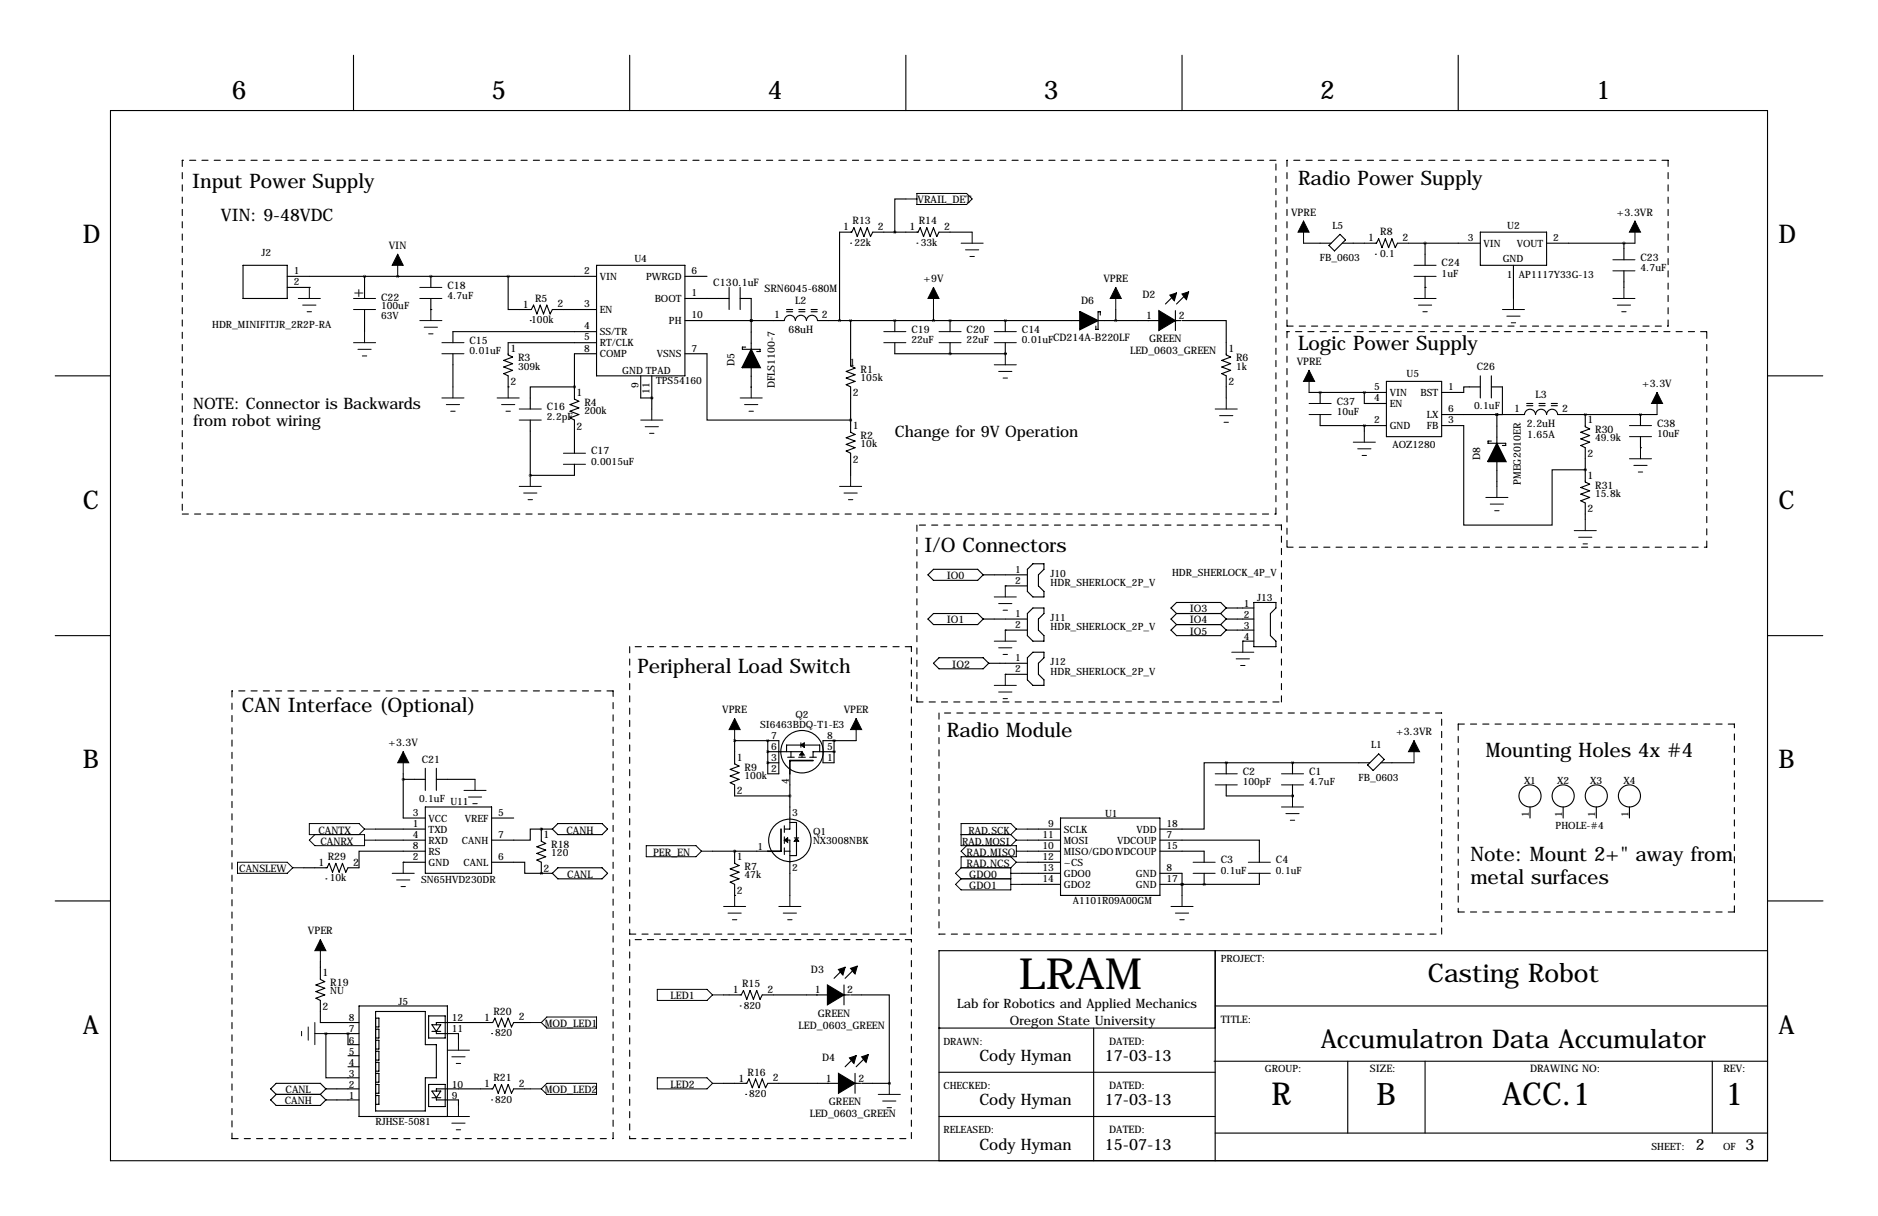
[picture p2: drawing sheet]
<svg xmlns="http://www.w3.org/2000/svg" width="432mm" height="279mm" viewBox="0 0 432 279" stroke-linecap="round" stroke-linejoin="round" font-family="sans-serif">
<g fill="none" stroke="#000" stroke-width=".25" stroke-dasharray="1.4 1.4">
<path d="M41.9 36.8v81.3M293.4 36.8h-251.5M295.9 36.8v38.1M383.5 36.8h-87.6M180.8 71.6h7.7M180.8 71.1h7.7M295.9 74.9h87.6M295.9 76.2v49.5M383.5 74.9v-38.1M392.4 76.2h-96.5M351 93.2h7.6M351 92.7h7.6"/>
<path d="M41.9 118.1h251.5M293.4 118.1v-81.3M210.8 120.7v40.6M294.6 120.7h-83.8M295.9 125.7h96.5M392.4 125.7v-49.5M53.3 158.8v102.8M141 158.8h-87.7M144.8 148.6v66M209.5 148.6h-64.7M210.8 161.3h83.8M215.9 163.8v50.8"/>
<path d="M294.6 161.3v-40.6M331.5 163.8h-115.6M335.3 166.4v43.1M398.8 166.4h-63.5M144.8 214.6h64.7M144.8 215.9v45.7M209.5 214.6v-66M209.5 215.9h-64.7M215.9 214.6h115.6M331.5 214.6v-50.8M335.3 209.5h63.5M398.8 209.5v-43.1"/>
<path d="M53.3 261.6h87.7M141 261.6v-102.8M144.8 261.6h64.7M209.5 261.6v-45.7"/>
</g>
<g fill="none" stroke="#000" stroke-width=".25">
<path d="M81.3 12.7v12.7M144.8 12.7v12.7M208.3 12.7v12.7M271.8 12.7v12.7M335.3 12.7v12.7M25.4 25.4h381v241.3h-381zM195.6 55.9h.1M208.3 45.7h-2.6v7.6M210.8 55.9h.1M223.5 53.3h-7.6l-.5 1.1-.8-2.1-.7 2.1-.8-2.1-.8 2.1-.7-2.1-.5 1h-10.4l-.5 1.1-.8-2.1-.8 2.1-.7-2.1-.8 2.1-.8-2.1-.5 1h-2.8v20.4M299.7 55.9h6.4M305.6 56.4l2.5-2.6 1.3 1.3-2.6 2.6z"/>
<path d="M308.6 55.9h7.9l.5-1 .8 2 .7-2 .8 2 .7-2 .8 2 .5-1h19.1M316.2 58.4h.1M327.7 55.9v5.1M340.4 53.3h15.2v7.7h-15.2zM355.6 55.9h20.3M373.4 55.9v3.8M55.9 61h10.1v7.6h-10.1zM66 63.5h71.2M66 66h5.1M71.1 66h.1M83.8 63.5v5.1M83.8 71.1v5.1"/>
<path d="M91.4 63.5h.1M99.1 71.1h.1M99.1 63.5h.1M99.1 63.5v2.5M99.1 68.6v2.5M116.8 63.5v7.6h5.4l.5-1 .7 2 .8-2 .8 2 .7-2 .8 2 .5-1h10.2M121.9 73.7h.1M137.2 61h20.3v25.4h-20.3zM137.2 76.2h-33.1v2.5M137.2 78.7h-20.4v2.8l1.1 .5-2.1 .8 2.1 .8-2.1 .7 2.1 .8-2.1 .8 1 .5v2.5M157.5 73.7l22.8-.1a1.27 1.27 0 0 1 1.3-1.2 1.27 1.27 0 0 1 1.3 1.3 1.27 1.27 0 0 1 1.2-1.3 1.27 1.27 0 0 1 1.3 1.3 1.27 1.27 0 0 1 1.3-1.3 1.27 1.27 0 0 1 1.3 1.3h60.3M157.5 63.5h5.1"/>
<path d="M157.5 68.6h10.1M167.6 66v5.1M170.2 68.6h2.5v11.8M170.2 66v5.1M171.4 79.8h-.7v.5h4.1v.5h-.8M172.7 73.7h.1M195.6 73.7v10.4l1 .5-2 .7 2 .8-2 .8 2 .7-2 .8 1 .5v10.4l1 .5-2 .8 2 .7-2 .8 2 .8-2 .7 1 .5v5.1M205.7 73.7h.1M205.7 78.7v2.6h25.4M205.7 73.7v2.5M214.6 71.1v2.6M218.4 73.7h.1"/>
<path d="M218.4 73.7v2.5M218.4 78.7v2.6M231.1 73.7h.1M231.1 73.7v2.5M231.1 78.7v2.6M252.4 73.7h19.1M253 72.4v-.8h-.5v4.1h-.5v-.8M256.5 71.1v2.6M270.3 71.4v4.5M270.5 67.3l-2.5 2.5M271.8 73.7h10.1v7.8l1.1 .5-2.1 .8 2.1 .8-2.1 .7 2.1 .8-2.1 .8 1 .5v5M273 67.3l-2.5 2.5"/>
<path d="M327.7 66h.1M327.7 63.5v2.5M348 61v7.6M373.4 62.2v3.8M12.7 86.4h12.7M104.1 81.3v7.6M116.8 88.9h.1M121.9 96.5v12.7M132.1 88.9h-10.2v5.1M132.1 88.9h.1M137.2 81.3h-5.1v10.4l1 .5-2 .8 2 .7-2 .8 2 .7-2 .8 1 .5v7.6M147.3 86.4v5h2.6"/>
<path d="M149.9 91.4h.1M149.9 86.4v7.6M157.5 81.3h5.1v15.2h33M172.7 84.4v4.6M195.6 96.5h.1M218.4 81.3h.1M231.1 81.3h.1M301 90.2h17.8M303.5 90.2h.1M303.5 90.2v2.5M303.5 95.2v2.6h15.3M313.7 97.8h.1"/>
<path d="M313.7 90.2h.1M313.7 90.2v2.5h5.1M313.7 97.8v1.3M318.8 87.6h12.7v12.7h-12.7zM331.5 95.2h19a1.27 1.27 0 0 1 1.3-1.2 1.27 1.27 0 0 1 1.3 1.2 1.27 1.27 0 0 1 1.2-1.2 1.27 1.27 0 0 1 1.3 1.2 1.27 1.27 0 0 1 1.3-1.2 1.27 1.27 0 0 1 1.2 1.2h22.9M331.5 97.8h5v22.9h20.4v-12.8h7.6M340.4 88.9h-3.9v1.3h-5M340.4 86.4v5M342.9 88.9h2.5v6.3h-1.2M342.9 86.4v5M344.2 95.2h.1M344.2 95.2v6.8"/>
<path d="M364.5 95.2h.1M364.5 95.2v2.8l1 .6-2 .7 2 .8-2 .7 2 .8-2 .8 1 .5v7.8l1 .6-2 .7 2 .8-2 .7 2 .8-2 .8 1 .5v3.8M377.2 95.2h.1M377.2 95.2v2.6M406.4 86.4h12.7M121.9 109.2h.1M132.1 106.7v2.5h-10.2M342.9 101.3h-.8v.6h4.1v.5h-.8M344.2 106v5.8M364.5 107.9h.1M377.2 102.9h.1M377.2 100.3v2.6"/>
<path d="M213.4 132.1l1.2-1.3h10.2l1.3 1.3-1.3 1.2h-10.2zM226.1 132.1h10.1M231.1 134.6h.1M231.1 134.6h5.1M236.2 130.8l1.3-1.3h2.5v1.3l-1.2 1.3v2.5l1.2 1.3v1.3h-2.5l-1.3-1.3zM281.9 139.7h6.4M281.9 139.7l-1.2-1.3h-10.2l-1.3 1.3 1.3 1.3M281.9 139.7l-1.2 1.3M288.3 138.4h5.1v1.3l-1.3 1.3v5l1.3 1.3v1.3h-5.1zM12.7 146h12.7M213.4 142.2l1.2-1.2h10.2l1.3 1.2-1.3 1.3h-10.2zM215.9 151.1h10.2l1.2 1.3-1.2 1.3h-10.2l-1.3-1.3z"/>
<path d="M226.1 142.2h10.1M227.3 152.4h8.9M231.1 144.8h.1M231.1 154.9h.1M231.1 144.8h5.1M231.1 154.9h5.1M236.2 141l1.3-1.3h2.5v1.3l-1.2 1.2v2.6l1.2 1.2v1.3h-2.5l-1.3-1.3zM236.2 151.1l1.3-1.2h2.5v1.2l-1.2 1.3v2.5l1.2 1.3v1.3h-2.5l-1.3-1.3zM270.5 143.5l-1.3 1.3 1.3 1.2h10.2l1.2-1.2M270.5 143.5h10.2M270.5 141h10.2M270.5 141l-1.3 1.2 1.3 1.3"/>
<path d="M280.7 143.5l1.2 1.3M280.7 141l1.2 1.2M281.9 142.2h6.4M281.9 144.8h6.4M281.9 142.2l-1.2 1.3M285.8 147.3h.1M285.8 147.3h2.5M406.4 146h12.7M92.7 177.8v10.2h5.1M92.7 179.1h5.1M97.8 176.5v5.1M100.3 176.5v5.1"/>
<path d="M100.3 179.1h8.9M168.9 170.2h.1M168.9 170.2v5.3l1 .5-2 .8 2 .7-2 .8 2 .8-2 .7 1 .5v2.6h12.7M168.9 170.2h10.2v7.6h-2.6v-7.6M176.5 175.3h.1M176.5 172.7h.1M176.5 170.2h.1M176.5 175.3h2.6M176.5 172.7h7.9v1.3M181.1 174h1.5M181.6 177.8v12.7h-1.3M181.9 172.7v1.3"/>
<path d="M183.6 174h1.6M184.1 171.2h-3.3v1.5M184.1 170.7v1M184.9 171.2h3.6v1.5M186.2 174h1.5M191.8 172.7h.1M191.8 170.2h.1M191.8 170.2v5.1h-2.6v-5.1h7.6M191.8 172.7h-4.9v1.3M281.9 175.3h-5v15.2h-10.2M281.9 175.3h.1M281.9 175.3v2.5"/>
<path d="M281.9 175.3h33.1M297.2 175.3h.1M297.2 175.3v2.5M314.5 175.8l2.5-2.6 1.3 1.3-2.6 2.5zM317.5 175.3h7.6M86.4 193h11.4M86.4 190.5h11.4M92.7 198.1h.1M92.7 198.1h5.1M97.8 195.6h-15.3v3.8h-2.5l-.5 1-.8-2-.7 2-.8-2-.7 2-.8-2-.5 1h-5.4M97.8 185.4h15.2v15.3h-15.2zM113 198.1h7.6v2.6h3.9"/>
<path d="M113 188h5.1M124.5 190.5h-2.6v2.5h-8.9M124.5 190.5h.1M124.5 190.5h2.5M124.5 190.5v2.8l1 .5-2.1 .8 2.1 .7-2.1 .8 2.1 .7-2.1 .8 1.1 .5v2.6M128.3 199.4h10.1l1.3 1.3-1.3 1.2h-10.1l-1.3-1.2zM128.3 189.2h10.1l1.3 1.3-1.3 1.3h-10.1l-1.3-1.3zM163.8 195.6h12.7M168.9 195.6h.1M168.9 195.6v2.8l1 .5-2 .7 2 .8-2 .8 2 .7-2 .8 1 .5v2.5M180.3 193h1.3v12.7M180.3 195.6h1.3"/>
<path d="M180.3 189.7v1.6M180.3 192.3v1.5M180.3 194.8v1.5M181.6 189h1.5v3.5M182.6 192.5h1M183.1 193.3v3.3h-1.5M236.2 193h7.6M236.2 190.5h7.6M236.2 195.6h7.6M236.2 198.1h7.6M243.8 188h22.9v17.7h-22.9zM266.7 193h22.9v5.1"/>
<path d="M266.7 195.6h10.2v2.5M281.9 180.3v2.6h15.3M297.2 182.9h.1M297.2 180.3v2.6M351.8 185.4v2.6M359.4 185.4v2.6M367 185.4v2.6M374.6 185.4v2.6M12.7 207h12.7M74.9 201.9h.1M124.5 200.7h.1M124.5 200.7h2.5"/>
<path d="M168.9 205.7h.1M234.9 200.7h8.9M234.9 203.2h8.9M266.7 200.7h5.1v5M271.8 203.2h.1M276.9 203.2h.1M276.9 200.7v2.5M279.4 218.4v48.3M289.6 200.7v2.5h-22.9M406.4 218.4h-190.5v48.3M406.5 207h12.7M73.7 221v4l1 .6-2.1 .7 2.1 .8-2.1 .7 2.1 .8-2.1 .8 1.1 .5v5h8.8"/>
<path d="M74.9 237.5v10.1h7.6M74.9 237.5h.1M74.9 237.5h7.6M80 237.5h.1M80 237.5v2.5h2.5M82.5 231.1h20.4v25.4h-20.4zM86.4 232.4h11.4v7.6h2.5v7.6h-2.5v7.7h-11.4zM86.4 233.9h.7v2.1h-.7M86.4 236.5h.7v2h-.7M86.4 239h.7v2h-.7M98.6 233.4h3.8v5.1h-3.8zM99.3 235.5h2l-1 1.5z"/>
<path d="M99.3 237h2M100.3 237v.5h5.1v1.3M113 237.5h.1M121.9 234.9h-3.8l-.5 1.1-.8-2.1-.7 2.1-.8-2.1-.7 2.1-.8-2.1-.5 1h-13v.6M166.4 228.6h4l.5-1 .8 2 .8-2 .7 2 .8-2 .8 2 .5-1h20M170.2 231.1h.1M194.1 226.3v4.6M194.3 222.2l-2.5 2.6M195.6 228.6h8.9v20.3M196.8 222.2l-2.5 2.6M215.9 236.2h63.5M251.5 236.2v30.5"/>
<path d="M279.4 231.1h127M63.5 251.5l-1.3 1.2 1.3 1.3h10.2l1.2-1.3M63.5 251.5h10.2M73.7 251.5l1.2 1.2M74.9 250.2l-1.2-1.3h-10.2l-1.3 1.3 1.3 1.3M74.9 250.2h7.6M74.9 252.7h7.6M74.9 250.2l-1.2 1.3M80 242.6h2.5M80 245.1h2.5M86.4 241.6h.7v2h-.7M86.4 244.1h.7v2h-.7"/>
<path d="M86.4 246.6h.7v2.1h-.7M86.4 249.2h.7v2h-.7M86.4 251.7h.7v2h-.7M98.6 249.2h3.8v5.1h-3.8zM99.3 252.2h2M99.3 250.7h2l-1 1.5zM100.3 252.2v.5h5.1v1.3M113 252.7h.1M121.9 250.2h-3.8l-.5 1-.8-2-.7 2-.8-2-.7 2-.8-2-.5 1h-13v.5M166.4 248.9h5.3l.5-1 .8 2 .7-2 .8 2 .8-2 .7 2 .5-1h21.4M171.4 251.5h.1M196.6 246.6v4.6"/>
<path d="M196.8 242.6l-2.5 2.5M198.1 248.9h6.4M199.4 242.6l-2.6 2.5M204.5 248.9h.1M215.9 246.4h63.5M215.9 256.5h63.5M279.1 243.8h127.3M309.9 243.8v16.5M327.7 243.8v16.5M393.7 243.8v16.5M279.4 260.3h127"/>
<circle cx="184.4" cy="172.7" r="4.9"/>
<circle cx="181.6" cy="193.1" r="4.9"/>
<circle cx="351.8" cy="182.9" r="2.54"/>
<circle cx="359.4" cy="182.9" r="2.54"/>
<circle cx="367" cy="182.9" r="2.54"/>
<circle cx="374.7" cy="182.9" r="2.54"/>
</g>
<g fill="none" stroke="#000" stroke-width=".23">
<path d="M91.4 58.4v5.1M208.3 45.7h2.5M210.8 44.4h11.4l1.3 1.3-1.3 1.3h-11.4zM221 55.9h5.1M222 57.4h3M223 58.9h1M223.5 53.3v2.6M299.7 50.8v5.1M370.8 59.7h5.1M375.9 50.8v5.1M68.6 68.6h5.1M69.6 70.1h3"/>
<path d="M70.6 71.6h1M71.1 66v2.6M81.3 78.7h5.1M81.3 68.6h5.1M81.3 71.1h5.1M83.8 76.2v2.5M96.5 66h5.1M96.5 68.6h5.1M96.5 73.7h5.1M97.5 75.2h3.1M98.6 76.7h1M99.1 71.1v2.6"/>
<path d="M101.6 78.7h5.1M203.2 78.7h5.1M203.2 76.2h5.1M214.6 66v5.1M215.9 78.7h5.1M215.9 76.2h5.1M228.6 78.7h5.1M228.6 76.2h5.1M256.5 66v5.1M325.1 68.6h5.1M325.1 61h5.1M325.1 63.5h5.1"/>
<path d="M326.1 70.1h3.1M327.2 71.6h1M327.7 66v2.6M345.4 71.1h5.1M346.5 72.6h3M347.5 74.2h1M348 68.6v2.5M370.8 68.6h5.1M370.8 62.2h5.1M371.9 70.1h3M372.9 71.6h1M373.4 66v2.6"/>
<path d="M82.3 80.3h3M83.3 81.8h1M101.6 81.3h5.1M101.6 91.4h5.1M102.6 93h3.1M103.6 94.5h1M104.1 88.9v2.5M114.3 91.4h5.1M115.3 93h3.1M116.3 94.5h1M116.8 88.9v2.5M119.4 94h5.1"/>
<path d="M119.4 96.5h5.1M147.3 96.5h5.1M148.3 98h3.1M149.4 99.6h1M149.9 94v2.5M170.2 91.4h5.1M171.2 93h3M172.2 94.5h1M172.7 88.9v2.5M228.6 83.8h5.1M229.6 85.3h3.1M230.6 86.9h1"/>
<path d="M231.1 81.3v2.5M279.4 94h5.1M280.4 95.5h3.1M281.4 97h1M281.9 91.4v2.6M301 92.7h5.1M301 95.2h5.1M301 85.1v5.1M313.7 99.1v2.5M374.6 97.8h5.1M381 90.2v5M119.4 111.8h5.1"/>
<path d="M120.4 113.3h3M121.4 114.8h1M121.9 109.2v2.6M129.5 104.1h5.1M129.5 106.7h5.1M193 111.8h5.1M194.1 113.3h3M195.1 114.8h1M195.6 109.2v2.6M311.1 101.6h5.1M312.2 103.1h3M313.2 104.6h1"/>
<path d="M341.6 114.3h5.1M342.6 115.8h3.1M343.7 117.3h1M344.2 111.8v2.5M364.5 119.4v2.5M374.6 100.3h5.1M374.6 105.4h5.1M375.7 106.9h3M376.7 108.5h1M377.2 102.9v2.5M228.6 137.2h5.1M229.6 138.7h3.1"/>
<path d="M231.1 134.6v2.6M361.9 121.9h5.1M363 123.4h3M364 125h1M228.6 147.3h5.1M228.6 157.5h5.1M229.6 148.8h3.1M229.6 159h3.1M230.6 150.4h1M230.6 140.2h1M231.1 144.8v2.5M231.1 154.9v2.6"/>
<path d="M283.2 149.9h5.1M284.2 151.4h3.1M285.2 152.9h1.1M285.8 147.3v2.6M92.7 172.7v5.1M109.2 179.1v2.5M168.9 165.1v5.1M196.8 165.1v5.1M230.6 160.5h1M279.4 177.8h5.1M294.6 177.8h5.1M325.1 170.2v5.1"/>
<path d="M54.6 198.1h11.4l1.3 1.3-1.3 1.3h-11.4zM67.3 199.4h2.5M83.8 190.5h2.6M83.8 190.5l-1.3-1.3h-11.4v2.6h12.7v2.5h-11.4l-1.3-1.3 1.3-1.2M83.8 193h2.6M83.8 190.5l-1.3 1.3M92.7 198.1v2.6M106.7 181.6h5.1M107.7 183.1h3M108.7 184.7h1M148.6 194.3h11.4l1.3 1.3-1.3 1.2h-11.4zM161.3 195.6h2.5"/>
<path d="M221 191.8h11.4M221 199.4h11.4M221 199.4l-1.3 1.3 1.3 1.2M222.2 194.3l-1.2 1.3 1.2 1.2M232.4 191.8l1.3 1.2M232.4 196.8l1.3 1.3M232.4 199.4v5.1h-11.4l-1.3-1.3 1.3-1.3M233.7 198.1h2.5M233.7 190.5h2.5M233.7 190.5l-1.3 1.3M233.7 190.5l-1.3-1.3h-11.4v5.1h12.7v2.5h-12.7v2.6M233.7 193h2.5"/>
<path d="M233.7 193l-1.3 1.3M233.7 195.6h2.5M233.7 198.1l-1.3 1.3M274.3 198.1h5.1M279.4 180.3h5.1M287 198.1h5.1M294.6 180.3h5.1M294.6 185.4h5.1M295.7 186.9h3M296.7 188.5h1M297.2 182.9v2.5M73.7 215.9v5.1"/>
<path d="M90.2 200.7h5M91.2 202.2h3M92.2 203.7h1M166.4 208.3h5M167.4 209.8h3M168.4 211.3h1M168.9 205.7v2.6M179.1 208.3h5M180.1 209.8h3M181.1 211.3h1M181.6 205.7v2.6M221 201.9h11.4"/>
<path d="M232.4 200.7h2.5M232.4 203.2h2.5M269.2 208.3h5.1M270.3 209.8h3M271.3 211.3h1M271.8 205.7v2.6M274.3 200.7h5.1M287 200.7h5.1M69.3 237v1M70.9 236v3M72.4 237.5h2.5M72.4 234.9v5.1"/>
<path d="M105.4 238.8v2.5M121.9 234.9h2.6M124.5 234.9l1.2-1.2h11.5v2.5h-11.5zM151.1 227.3h11.5l1.2 1.3-1.2 1.3h-11.5zM163.8 228.6h2.6M102.9 241.3h5M102.9 256.5h5M103.9 242.8h3M103.9 258.1h3M104.9 244.3h1M104.9 259.6h1M105.4 254v2.5"/>
<path d="M121.9 250.2h2.6M124.5 250.2l1.2-1.3h11.5v2.6h-11.5zM151.1 247.6h11.5l1.2 1.3-1.2 1.3h-11.5zM163.8 248.9h2.6M201.9 251.5h5.1M202.9 253h3.1M204 254.5h1M204.5 248.9v2.6"/>
</g>
<g fill="#000" stroke="#000" stroke-width=".25">
<path d="M266.4 73.7h3.9l-3.9 2.2zM266.4 71.4l3.9 2.3h-3.9zM269 67.8l1.5-.5-.5 1.8zM271.8 67.6l1.5-.5-.5 1.7zM184.4 172.7l.5 .8h-1zM184.1 171.2l.8-.5v1zM180.3 193l.8-.5v1zM183.1 192.5l.5 .8h-1zM190.2 228.6h3.9l-3.9 2.3zM190.2 226.3l3.9 2.3h-3.9zM192.8 222.8l1.5-.6-.5 1.8zM195.6 222.5l1.5-.5-.5 1.8z"/>
<path d="M192.8 248.9h3.8l-3.8 2.3zM192.8 246.6l3.8 2.3h-3.8zM195.3 243.1l1.5-.5-.5 1.7zM198.1 242.8l1.5-.5-.5 1.8z"/>
</g>
<path d="M248.3 71.6l4.1 2.1-4.1 2zM172.7 80.4l2.1 4h-4.1zM344.2 102l2 4h-4.1z" fill="#000" stroke="#000" stroke-width=".38"/>
<path d="M186.9 174.8h-5.3v3M179.6 190.5v5.1h-3.1" fill="none" stroke="#000" stroke-width=".38"/>
<path d="M91.4 58.4l1.3 2.6h-2.5zM299.7 50.8l1.3 2.5h-2.6zM375.9 50.8l1.3 2.5h-2.6zM214.6 66l1.3 2.6h-2.5zM256.5 66l1.3 2.6h-2.5zM301 85.1l1.3 2.5h-2.6zM381 90.2l1.3 2.5h-2.6zM92.7 172.7l1.3 2.6h-2.6zM168.9 165.1l1.3 2.5h-2.6zM196.8 165.1l1.3 2.5h-2.5zM325.1 170.2l1.3 2.5h-2.6zM73.7 215.9l1.2 2.5h-2.5z" fill="#000" stroke="#000" stroke-width=".23"/>
<path d="M281.9 175.3a.05 .05 0 0 0 .1 0 .05 .05 0 0 0-.1 0zM276.8 203.2a.05 .05 0 0 0 .1 0 .05 .05 0 0 0-.1 0zM149.8 91.4a.05 .05 0 0 0 .1 0 .05 .05 0 0 0-.1 0zM116.8 63.5a.05 .05 0 0 0 .1 0 .05 .05 0 0 0-.1 0zM99 63.5a.05 .05 0 0 0 .1 0 .05 .05 0 0 0-.1 0zM91.4 63.5a.05 .05 0 0 0 .1 0 .05 .05 0 0 0-.1 0zM327.6 55.9a.05 .05 0 0 0 .1 0 .05 .05 0 0 0-.1 0zM176.5 175.3a.05 .05 0 0 0 .1 0 .05 .05 0 0 0-.1 0zM176.5 172.7a.05 .05 0 0 0 .1 0 .05 .05 0 0 0-.1 0zM176.5 170.2a.05 .05 0 0 0 .1 0 .05 .05 0 0 0-.1 0zM191.7 172.7a.05 .05 0 0 0 .1 0 .05 .05 0 0 0-.1 0zM191.7 170.2a.05 .05 0 0 0 .1 0 .05 .05 0 0 0-.1 0zM205.7 73.7a.05 .05 0 0 0 .1 0 .05 .05 0 0 0-.1 0zM218.4 73.7a.05 .05 0 0 0 .1 0 .05 .05 0 0 0-.1 0zM231.1 81.3a.05 .05 0 0 0 .1 0 .05 .05 0 0 0-.1 0zM218.4 81.3a.05 .05 0 0 0 .1 0 .05 .05 0 0 0-.1 0zM193 73.7a.05 .05 0 0 0 .1 0 .05 .05 0 0 0-.1 0zM205.7 53.3a.05 .05 0 0 0 .1 0 .05 .05 0 0 0-.1 0zM74.9 237.5a.05 .05 0 0 0 .1 0 .05 .05 0 0 0-.1 0zM204.4 248.9a.05 .05 0 0 0 .1 0 .05 .05 0 0 0-.1 0zM256.5 73.7a.05 .05 0 0 0 .1 0 .05 .05 0 0 0-.1 0zM231.1 73.7a.05 .05 0 0 0 .1 0 .05 .05 0 0 0-.1 0zM124.4 200.7a.05 .05 0 0 0 .1 0 .05 .05 0 0 0-.1 0zM124.4 190.5a.05 .05 0 0 0 .1 0 .05 .05 0 0 0-.1 0zM214.6 73.7a.05 .05 0 0 0 .1 0 .05 .05 0 0 0-.1 0zM344.1 95.3a.05 .05 0 0 0 .1 0 .05 .05 0 0 0-.1 0zM303.5 90.2a.05 .05 0 0 0 .1 0 .05 .05 0 0 0-.1 0zM344.1 95.3a.05 .05 0 0 0 .1 0 .05 .05 0 0 0-.1 0z" fill="#000" stroke="#000" stroke-width=".63"/>
<text font-size="9.9" x="234.3" y="227.3">LRAM</text>
<g font-size="7.3">
<text x="292.4" y="254">R</text>
<text x="345.4" y="254">ACC.1</text>
<text x="396.7" y="254">1</text>
</g>
<text font-size="7.1" x="316.5" y="254">B</text>
<g font-size="5.9">
<text x="53.3" y="22.9">6</text>
<text x="113" y="22.9">5</text>
<text x="176.5" y="22.9">4</text>
<text x="240" y="22.9">3</text>
<text x="303.5" y="22.9">2</text>
<text x="367" y="22.9">1</text>
<text x="19" y="55.9">D</text>
<text x="408.9" y="55.9">D</text>
<text x="19" y="116.8">C</text>
<text x="408.9" y="116.8">C</text>
<text x="19" y="176.5">B</text>
<text x="408.9" y="176.5">B</text>
<text x="328.3" y="225.6">Casting Robot</text>
<text x="19" y="237.5">A</text>
<text x="408.9" y="237.5">A</text>
<text x="303.7" y="240.8">Accumulatron Data Accumulator</text>
</g>
<g font-size="4.6">
<text x="44.2" y="43.2">Input Power Supply</text>
<text x="298.4" y="42.4">Radio Power Supply</text>
<text x="298.4" y="80.5">Logic Power Supply</text>
<text x="212.6" y="126.7">I/O Connectors</text>
<text x="146.6" y="154.7">Peripheral Load Switch</text>
<text x="55.6" y="163.6">CAN Interface (Optional)</text>
<text x="217.7" y="169.4">Radio Module</text>
<text x="341.6" y="174">Mounting Holes 4x #4</text>
<text x="338.1" y="197.9">Note: Mount 2+&quot; away from</text>
<text x="338.1" y="203.2">metal surfaces</text>
</g>
<text font-size="4" x="50.8" y="50.8">VIN: 9-48VDC</text>
<g font-size="3.6">
<text x="81.3" y="68.3">+</text>
<text x="44.4" y="94">NOTE: Connector is Backwards</text>
<text x="44.4" y="97.8">from robot wiring</text>
<text x="205.7" y="100.3">Change for 9V Operation</text>
<text x="225.2" y="243.8">Cody Hyman</text>
<text x="254" y="243.8">17-03-13</text>
<text x="225.2" y="254">Cody Hyman</text>
<text x="254" y="254">17-03-13</text>
<text x="225.2" y="264.2">Cody Hyman</text>
<text x="254" y="264.2">15-07-13</text>
<text x="389.9" y="264.1">2</text>
<text x="401.3" y="264.1">3</text>
</g>
<g font-size="3">
<text x="220.1" y="231.6">Lab for Robotics and Applied Mechanics</text>
<text x="232.2" y="235.5">Oregon State University</text>
</g>
<g font-size="2.4">
<text x="211" y="46.7">VRAIL_DET</text>
<text x="193.9" y="52.9">1</text>
<text x="196" y="51.6">R13</text>
<text x="201.8" y="52.8">2</text>
<text x="209.1" y="52.9">1</text>
<text x="211.3" y="51.6">R14</text>
<text x="217.1" y="52.8">2</text>
<text x="296.9" y="49.5">VPRE</text>
<text x="371.8" y="49.5">+3.3VR</text>
<text x="89.4" y="57.2">VIN</text>
<text x="314.6" y="55.5">1</text>
<text x="317.3" y="54.1">R8</text>
<text x="322.5" y="55.4">2</text>
<text x="377.2" y="59.9">C23</text>
<text x="164" y="65.8">C130.1uF</text>
<text x="212.3" y="64.8">+9V</text>
<text x="253.7" y="64.8">VPRE</text>
<text x="331.5" y="61.2">C24</text>
<text x="87.6" y="69.1">C22</text>
<text x="102.9" y="66.3">C18</text>
<text x="120.2" y="70.7">1</text>
<text x="123" y="69.3">R5</text>
<text x="128.2" y="70.6">2</text>
<text x="175.8" y="67.2">SRN6045-680M</text>
<text x="182.9" y="69.8">L2</text>
<text x="248.6" y="69.8">D6</text>
<text x="262.7" y="68.6">D2</text>
<text x="178" y="73.2">1</text>
<text x="181.3" y="76.6">68uH</text>
<text x="189" y="73.2">2</text>
<text x="209.5" y="76.5">C19</text>
<text x="222.2" y="76.5">C20</text>
<text x="234.9" y="76.5">C14</text>
<text x="263.6" y="73.3">1</text>
<text x="271" y="73.3">2</text>
<text x="107.9" y="79">C15</text>
<text x="117.3" y="80.8">1</text>
<text x="119.1" y="83.1">R3</text>
<text x="259.8" y="81.4">LED_0603_GREEN</text>
<text x="264.2" y="78.6">GREEN</text>
<text x="282.4" y="80.8">1</text>
<text x="284.2" y="83.1">R6</text>
<text x="298.1" y="83.8">VPRE</text>
<text x="117.3" y="88.5">2</text>
<text x="168.9" y="84.1" transform="rotate(-90 168.9 84.1)">D5</text>
<text x="178.2" y="89.2" transform="rotate(-90 178.2 89.2)">DFLS1100-7</text>
<text x="195.3" y="84.1">1</text>
<text x="197.9" y="85.6">R1</text>
<text x="282.4" y="88.5">2</text>
<text x="339.5" y="85.1">C26</text>
<text x="377.6" y="88.9">+3.3V</text>
<text x="125.7" y="94.2">C16</text>
<text x="132.6" y="90.9">1</text>
<text x="134.4" y="93.2">R4</text>
<text x="196.1" y="91.1">2</text>
<text x="307.3" y="93">C37</text>
<text x="348.1" y="94.7">1</text>
<text x="353" y="91.4">L3</text>
<text x="359.2" y="94.7">2</text>
<text x="132.6" y="98.7">2</text>
<text x="196.1" y="98.6">1</text>
<text x="197.9" y="100.8">R2</text>
<text x="351.1" y="98.2">2.2uH</text>
<text x="351.1" y="100.7">1.65A</text>
<text x="365" y="97.3">1</text>
<text x="366.8" y="99.6">R30</text>
<text x="381" y="98">C38</text>
<text x="135.9" y="104.4">C17</text>
<text x="196.1" y="106.3">2</text>
<text x="340.4" y="105.7" transform="rotate(-90 340.4 105.7)">D8</text>
<text x="365" y="105">2</text>
<text x="349.6" y="111.4" transform="rotate(-90 349.6 111.4)">PMEG2010ER</text>
<text x="365" y="110">1</text>
<text x="366.8" y="112.3">R31</text>
<text x="365" y="117.7">2</text>
<text x="217.7" y="133.1">IO0</text>
<text x="217.7" y="143.3">IO1</text>
<text x="273.6" y="143.3">IO4</text>
<text x="273.6" y="140.7">IO3</text>
<text x="273.6" y="145.8">IO5</text>
<text x="218.9" y="153.4">IO2</text>
<text x="166.1" y="163.8">VPRE</text>
<text x="194" y="163.8">VPER</text>
<text x="89.3" y="171.4">+3.3V</text>
<text x="321" y="168.9">+3.3VR</text>
<text x="97" y="175.3">C21</text>
<text x="169.4" y="174.8">1</text>
<text x="171.2" y="177">R9</text>
<text x="285.7" y="178.1">C2</text>
<text x="301" y="178.1">C1</text>
<text x="169.4" y="182.5">2</text>
<text x="73.2" y="191.5">CANTX</text>
<text x="130.2" y="191.5">CANH</text>
<text x="73.7" y="194.1">CANRX</text>
<text x="75.4" y="197.6">R29</text>
<text x="125" y="192.5">1</text>
<text x="126.7" y="194.8">R18</text>
<text x="150.2" y="196.6">PER_EN</text>
<text x="169.4" y="197.6">1</text>
<text x="222.2" y="196.6">RAD.MISO</text>
<text x="55" y="200.4">CANSLEW</text>
<text x="73.3" y="199">1</text>
<text x="81.2" y="198.9">2</text>
<text x="125" y="200.3">2</text>
<text x="130.4" y="201.7">CANL</text>
<text x="171.2" y="199.9">R7</text>
<text x="222.2" y="199.1">RAD.NCS</text>
<text x="222.9" y="201.7">GDO0</text>
<text x="280.7" y="198.4">C3</text>
<text x="293.4" y="198.4">C4</text>
<text x="169.4" y="205.4">2</text>
<text x="222.9" y="204.2">GDO1</text>
<text x="70.8" y="214.6">VPER</text>
<text x="74.2" y="224.3">1</text>
<text x="75.9" y="226.6">R19</text>
<text x="170.6" y="226.8">R15</text>
<text x="186.5" y="223.5">D3</text>
<text x="74.2" y="232">2</text>
<text x="113.5" y="233.2">R20</text>
<text x="154.2" y="229.6">LED1</text>
<text x="168.5" y="228.2">1</text>
<text x="176.4" y="228.1">2</text>
<text x="187.4" y="228.2">1</text>
<text x="188" y="233.6">GREEN</text>
<text x="194.8" y="228.2">2</text>
<text x="111.4" y="234.5">1</text>
<text x="119.3" y="234.4">2</text>
<text x="125.3" y="236">MOD_LED1</text>
<text x="183.6" y="236.4">LED_0603_GREEN</text>
<text x="280.7" y="234.9">TITLE:</text>
<text x="189" y="243.8">D4</text>
<text x="255" y="240">DATED:</text>
<text x="65.7" y="251.2">CANL</text>
<text x="111.4" y="249.8">1</text>
<text x="113.5" y="248.4">R21</text>
<text x="119.3" y="249.7">2</text>
<text x="125.3" y="251.2">MOD_LED2</text>
<text x="154.2" y="249.9">LED2</text>
<text x="169.8" y="248.5">1</text>
<text x="171.9" y="247.1">R16</text>
<text x="177.7" y="248.4">2</text>
<text x="189.9" y="248.6">1</text>
<text x="197.4" y="248.6">2</text>
<text x="255" y="250.2">DATED:</text>
<text x="315" y="246.4">SIZE:</text>
<text x="351.8" y="246.4">DRAWING NO:</text>
<text x="396.2" y="246.4">REV:</text>
<text x="65.5" y="253.7">CANH</text>
<text x="186.2" y="256.7">LED_0603_GREEN</text>
<text x="190.6" y="253.9">GREEN</text>
<text x="255" y="260.3">DATED:</text>
</g>
<g font-size="2.3">
<text x="306.3" y="52.6">L5</text>
<text x="346.5" y="52.6">U2</text>
<text x="60.1" y="58.9">J2</text>
<text x="196.5" y="56.5">22k</text>
<text x="211.7" y="56.5">33k</text>
<text x="317.3" y="59">0.1</text>
<text x="337.5" y="55.4">3</text>
<text x="341.1" y="56.7">VIN</text>
<text x="348.8" y="56.7">VOUT</text>
<text x="357.1" y="55.4">2</text>
<text x="67.6" y="63">1</text>
<text x="67.6" y="65.5">2</text>
<text x="134.3" y="63">2</text>
<text x="137.9" y="64.3">VIN</text>
<text x="145.9" y="60.2">U4</text>
<text x="148.5" y="64.3">PWRGD</text>
<text x="159" y="63">6</text>
<text x="303.5" y="60">FB_0603</text>
<text x="331.5" y="63.6">1uF</text>
<text x="345.5" y="60.2">GND</text>
<text x="346.5" y="63.8">1</text>
<text x="349.3" y="63.8">AP1117Y33G-13</text>
<text x="377.2" y="62.3">4.7uF</text>
<text x="87.6" y="71">100uF</text>
<text x="102.9" y="68.7">4.7uF</text>
<text x="134.3" y="70.6">3</text>
<text x="137.9" y="71.9">EN</text>
<text x="150.5" y="69.4">BOOT</text>
<text x="159" y="68.1">1</text>
<text x="48.8" y="75.3">HDR_MINIFITJR_2R2P-RA</text>
<text x="87.6" y="73.2">63V</text>
<text x="122.1" y="74.3">100k</text>
<text x="134.3" y="75.7">4</text>
<text x="137.9" y="77">SS/TR</text>
<text x="153.8" y="74.5">PH</text>
<text x="159" y="73.2">10</text>
<text x="107.9" y="81.4">0.01uF</text>
<text x="134.3" y="78.2">5</text>
<text x="134.3" y="80.8">8</text>
<text x="137.9" y="79.5">RT/CLK</text>
<text x="137.9" y="82.1">COMP</text>
<text x="151.1" y="82.1">VSNS</text>
<text x="159" y="80.8">7</text>
<text x="209.5" y="78.8">22uF</text>
<text x="222.2" y="78.8">22uF</text>
<text x="234.9" y="78.8">0.01uFCD214A-B220LF</text>
<text x="119.1" y="84.9">309k</text>
<text x="143.1" y="85.9">GND TPAD</text>
<text x="146.8" y="89.2" transform="rotate(-90 146.8 89.2)">9</text>
<text x="150.9" y="88.2">TPS54160</text>
<text x="197.9" y="87.5">105k</text>
<text x="284.2" y="84.9">1k</text>
<text x="315.9" y="89.7">5</text>
<text x="323.4" y="86.6">U5</text>
<text x="333" y="89.7">1</text>
<text x="134.4" y="95.1">200k</text>
<text x="149.4" y="90.5" transform="rotate(-90 149.4 90.5)">11</text>
<text x="307.3" y="95.3">10uF</text>
<text x="315.9" y="92.2">4</text>
<text x="319.5" y="91">VIN</text>
<text x="319.5" y="93.5">EN</text>
<text x="326.6" y="91">BST</text>
<text x="333" y="94.7">6</text>
<text x="338.9" y="94.1">0.1uF</text>
<text x="125.7" y="96.6">2.2pF</text>
<text x="315.9" y="97.3">2</text>
<text x="319.5" y="98.6">GND</text>
<text x="328.1" y="96.1">LX</text>
<text x="328.1" y="98.6">FB</text>
<text x="333" y="97.3">3</text>
<text x="366.8" y="101.4">49.9k</text>
<text x="381" y="100.4">10uF</text>
<text x="135.9" y="106.8">0.0015uF</text>
<text x="197.9" y="102.7">10k</text>
<text x="320.2" y="103">AOZ1280</text>
<text x="366.8" y="114.1">15.8k</text>
<text x="233.4" y="131.6">1</text>
<text x="233.4" y="134.1">2</text>
<text x="241.6" y="132.6">J10</text>
<text x="241.6" y="134.7">HDR_SHERLOCK_2P_V</text>
<text x="269.5" y="132.4">HDR_SHERLOCK_4P_V</text>
<text x="233.4" y="141.7">1</text>
<text x="241.6" y="142.7">J11</text>
<text x="286" y="139.4">1</text>
<text x="286" y="142">2</text>
<text x="289.1" y="138.2">J13</text>
<text x="233.4" y="144.3">2</text>
<text x="241.6" y="144.9">HDR_SHERLOCK_2P_V</text>
<text x="286" y="144.5">3</text>
<text x="286" y="147.1">4</text>
<text x="233.4" y="151.9">1</text>
<text x="233.4" y="154.4">2</text>
<text x="241.6" y="152.9">J12</text>
<text x="241.6" y="155">HDR_SHERLOCK_2P_V</text>
<text x="174.8" y="167.4">SI6463BDQ-T1-E3</text>
<text x="182.9" y="164.9">Q2</text>
<text x="177.3" y="172.3">6</text>
<text x="177.3" y="169.8">7</text>
<text x="190.2" y="172.3">5</text>
<text x="190.2" y="169.8">8</text>
<text x="315.2" y="172">L1</text>
<text x="171.2" y="178.9">100k</text>
<text x="177.3" y="177.4">2</text>
<text x="177.3" y="174.8">3</text>
<text x="190.2" y="174.8">1</text>
<text x="312.4" y="179.4">FB_0603</text>
<text x="96.3" y="184.2">0.1uF</text>
<text x="103.6" y="184.9">U11</text>
<text x="181.4" y="180.1" transform="rotate(-90 181.4 180.1)">4</text>
<text x="285.7" y="180.4">100pF</text>
<text x="301" y="180.4">4.7uF</text>
<text x="350.4" y="180.1">X1</text>
<text x="358" y="180.1">X2</text>
<text x="365.6" y="180.1">X3</text>
<text x="373.3" y="180.1">X4</text>
<text x="94.9" y="187.5">3</text>
<text x="94.9" y="190">1</text>
<text x="98.6" y="188.8">VCC</text>
<text x="98.6" y="191.3">TXD</text>
<text x="106.9" y="188.8">VREF</text>
<text x="114.6" y="187.5">5</text>
<text x="182.1" y="187.5">3</text>
<text x="186.9" y="191.8">Q1</text>
<text x="222.7" y="191.5">RAD.SCK</text>
<text x="241" y="190">9</text>
<text x="244.6" y="191.3">SCLK</text>
<text x="254.1" y="187.7">U1</text>
<text x="261.3" y="191.3">VDD</text>
<text x="268.2" y="190">18</text>
<text x="351.5" y="187.8" transform="rotate(-90 351.5 187.8)">1</text>
<text x="357.7" y="190.6">PHOLE-#4</text>
<text x="359.2" y="187.8" transform="rotate(-90 359.2 187.8)">1</text>
<text x="366.8" y="187.8" transform="rotate(-90 366.8 187.8)">1</text>
<text x="374.4" y="187.8" transform="rotate(-90 374.4 187.8)">1</text>
<text x="94.9" y="192.5">4</text>
<text x="94.9" y="195.1">8</text>
<text x="94.9" y="197.6">2</text>
<text x="98.6" y="193.8">RXD</text>
<text x="98.6" y="196.4">RS</text>
<text x="106.2" y="193.8">CANH</text>
<text x="114.6" y="192.5">7</text>
<text x="114.6" y="197.6">6</text>
<text x="126.7" y="196.7">120</text>
<text x="174.2" y="195.3">1</text>
<text x="186.9" y="193.9">NX3008NBK</text>
<text x="221.2" y="194.1">RAD.MOSI</text>
<text x="239.7" y="195.1">10</text>
<text x="239.7" y="192.5">11</text>
<text x="239.7" y="197.6">12</text>
<text x="244.6" y="196.4">MISO/GDO1VDCOUP</text>
<text x="244.6" y="193.8">MOSI</text>
<text x="256.8" y="193.8">VDCOUP</text>
<text x="268.2" y="192.5">7</text>
<text x="268.2" y="195.1">15</text>
<text x="75.8" y="202.5">10k</text>
<text x="96.8" y="202.8">SN65HVD230DR</text>
<text x="98.6" y="198.9">GND</text>
<text x="106.6" y="198.9">CANL</text>
<text x="171.2" y="201.8">47k</text>
<text x="182.1" y="200.2">2</text>
<text x="239.7" y="200.2">13</text>
<text x="239.7" y="202.7">14</text>
<text x="244.6" y="198.9">~CS</text>
<text x="244.6" y="201.5">GDO0</text>
<text x="261.2" y="201.5">GND</text>
<text x="268.2" y="200.2">8</text>
<text x="268.2" y="202.7">17</text>
<text x="280.7" y="200.7">0.1uF</text>
<text x="293.4" y="200.7">0.1uF</text>
<text x="244.6" y="204">GDO2</text>
<text x="246.7" y="207.6">A1101R09A00GM</text>
<text x="261.2" y="204">GND</text>
<text x="280.7" y="221">PROJECT:</text>
<text x="75.9" y="228.4">NU</text>
<text x="91.6" y="230.9">J5</text>
<text x="171" y="231.7">820</text>
<text x="80.2" y="234.7">8</text>
<text x="80.2" y="237.2">7</text>
<text x="80.2" y="239.8">6</text>
<text x="103.9" y="234.7">12</text>
<text x="103.9" y="237.2">11</text>
<text x="113.8" y="238.1">820</text>
<text x="80.2" y="242.3">5</text>
<text x="80.2" y="244.9">4</text>
<text x="216.9" y="240">DRAWN:</text>
<text x="80.2" y="249.9">2</text>
<text x="80.2" y="247.4">3</text>
<text x="103.9" y="249.9">10</text>
<text x="216.9" y="250.2">CHECKED:</text>
<text x="290.8" y="246.4">GROUP:</text>
<text x="80.2" y="252.5">1</text>
<text x="103.9" y="252.5">9</text>
<text x="113.8" y="253.3">820</text>
<text x="172.3" y="252.1">820</text>
<text x="86.3" y="258.4">RJHSE-5081</text>
<text x="216.9" y="260.3">RELEASED:</text>
<text x="379.7" y="264.2">SHEET:</text>
<text x="396.2" y="264.2">OF</text>
</g>
</svg>
